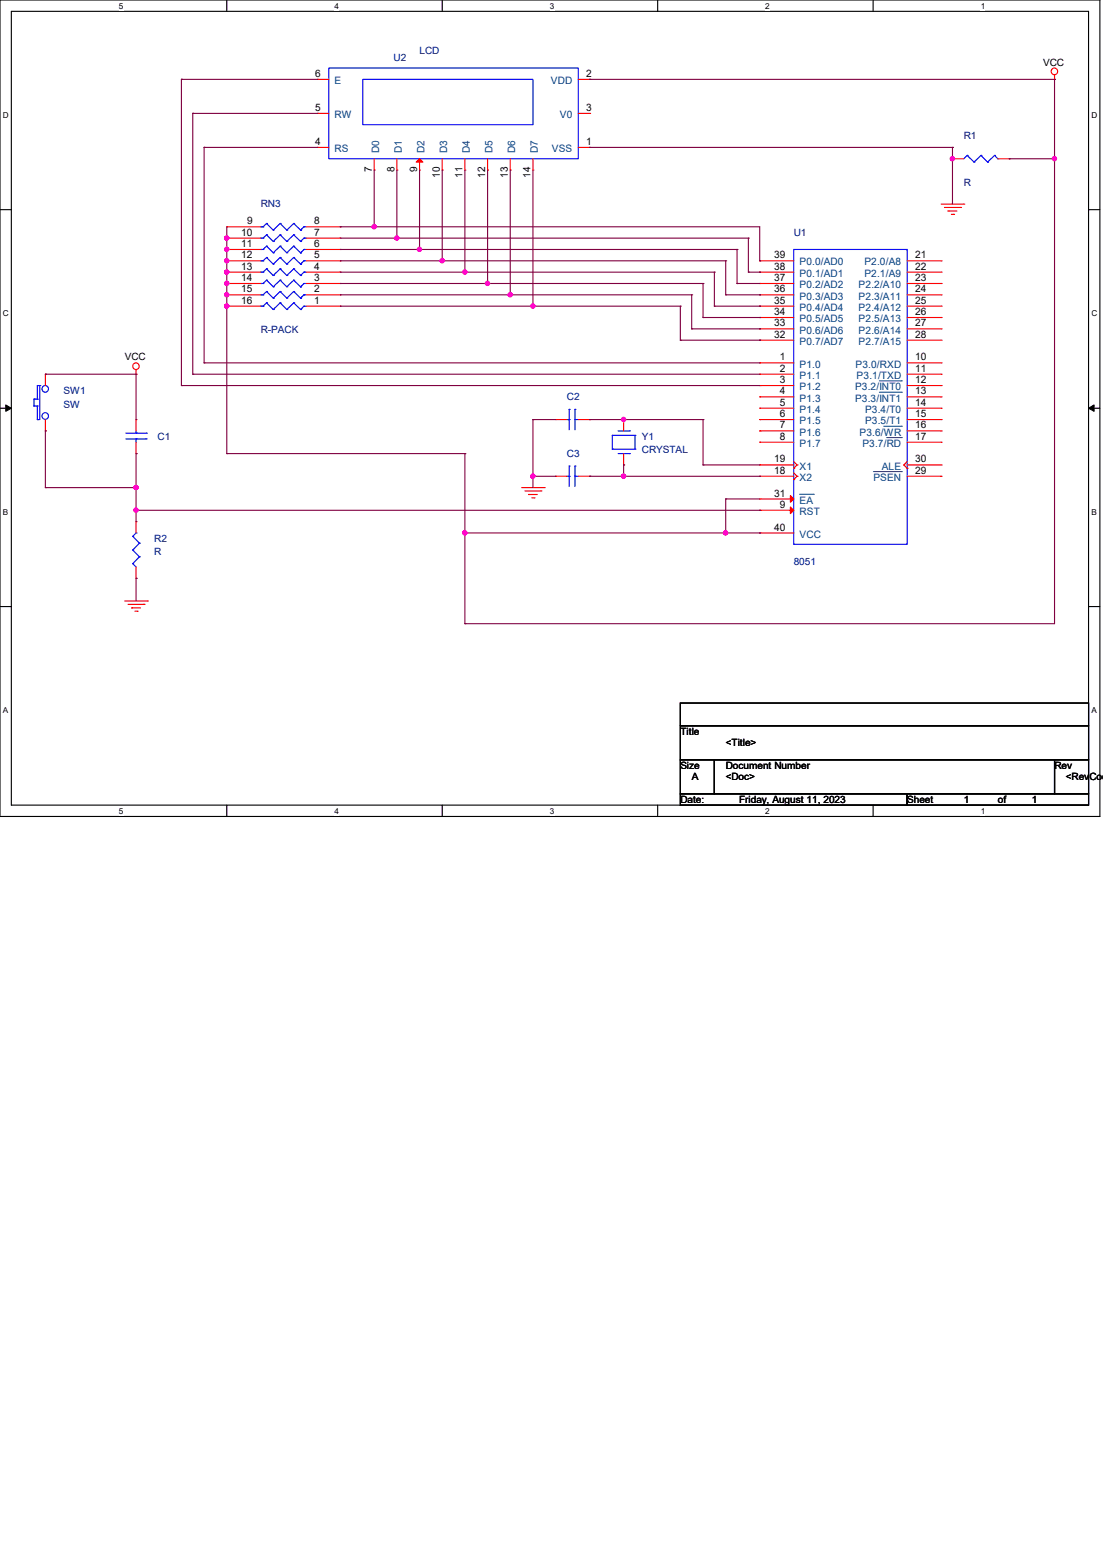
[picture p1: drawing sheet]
<svg xmlns="http://www.w3.org/2000/svg" width="210mm" height="297mm" viewBox="0 0 210 297" stroke-linecap="round" stroke-linejoin="round" font-family="sans-serif">
<path d="M0 0h209.4v155.4h-209.4zM2.2 2.2h205.1v151.1h-205.1z" fill="none" stroke="#000" stroke-width=".21"/>
<g fill="#fff">
<path d="M22.6 .3h.9v1.7h-.9z"/>
<path d="M22.6 153.5h.9v1.8h-.9z"/>
</g>
<path d="M43.2 0v2.2M43.2 153.3v2.1" fill="none" stroke="#000" stroke-width=".21"/>
<g fill="#fff">
<path d="M63.7 .3h.8v1.7h-.8z"/>
<path d="M63.7 153.5h.8v1.8h-.8z"/>
</g>
<path d="M84.2 0v2.2M84.2 153.3v2.1" fill="none" stroke="#000" stroke-width=".21"/>
<g fill="#fff">
<path d="M104.7 .3h.8v1.7h-.8z"/>
<path d="M104.7 153.5h.8v1.8h-.8z"/>
</g>
<path d="M125.2 0v2.2M125.2 153.3v2.1" fill="none" stroke="#000" stroke-width=".21"/>
<g fill="#fff">
<path d="M145.7 .3h.9v1.7h-.9z"/>
<path d="M145.7 153.5h.9v1.8h-.9z"/>
</g>
<path d="M166.2 0v2.2M166.2 153.3v2.1" fill="none" stroke="#000" stroke-width=".21"/>
<g fill="#fff">
<path d="M186.7 .3h.9v1.7h-.9z"/>
<path d="M186.7 153.5h.9v1.8h-.9z"/>
<path d="M.6 21h1.1v1.8h-1.1z"/>
<path d="M207.8 21h1.1v1.8h-1.1z"/>
<path d="M.6 58.8h1.1v1.7h-1.1z"/>
<path d="M207.8 58.8h1.1v1.7h-1.1z"/>
</g>
<path d="M0 39.9h2.2M207.3 39.9h2.1" fill="none" stroke="#000" stroke-width=".21"/>
<g fill="#fff">
<path d="M.6 96.6h1v1.7h-1z"/>
<path d="M207.8 96.6h1v1.7h-1z"/>
</g>
<path d="M0 77.7h2.2M207.3 77.7h2.1" fill="none" stroke="#000" stroke-width=".21"/>
<path d="M1.1 77.1l1.1 .6-1.1 .6zM207.3 77.7l1-.6v1.2z" fill="#000" stroke="#000" stroke-width=".19"/>
<g fill="#fff">
<path d="M.6 134.4h.9v1.7h-.9z"/>
<path d="M207.8 134.4h1v1.7h-1z"/>
</g>
<path d="M0 115.5h2.2M207.3 115.5h2.1M129.5 133.9h77.8v4.3h-77.8zM129.5 138.2h77.8v6.5h-77.8zM129.5 144.7h6.5v6.4h-6.5zM129.5 151.1h43.2v2.2h-43.2zM136 144.7h64.8v6.4h-64.8zM172.7 151.1h34.6v2.2h-34.6zM200.8 144.7h6.5v6.4h-6.5z" fill="none" stroke="#000" stroke-width=".21"/>
<g fill="none" stroke="#f00" stroke-width=".21">
<path d="M60.5 15.1h.1M60.5 15.1h2.1M110.1 15.1h2.2M112.3 15.1h.1M200.8 15.1h.1M200.8 14.3v.8M60.5 21.6h.1M60.5 28.1h.1M60.5 21.6h2.1M60.5 28.1h2.1M71.2 32.4h.1M71.2 30.2v2.2"/>
<path d="M75.6 32.4h.1M75.6 30.2v2.2M79.9 32.4h.1M79.9 30.2v2.2M84.2 32.4h.1M84.2 30.2v2.2M88.5 32.4h.1M88.5 30.2v2.2M92.8 32.4h.1M92.8 30.2v2.2M97.2 32.4h.1M97.2 30.2v2.2"/>
<path d="M101.5 32.4h.1M101.5 30.2v2.2M110.1 21.6h2.2M110.1 28.1h2.2M112.3 21.6h.1M112.3 28.1h.1M179.2 38.9h4.3M179.8 39.5h3.1M181.4 30.2h.1M181.4 30.2h2.1M182.9 39.5h.1M183.5 38.9h.1"/>
<path d="M190 30.2h2.2M192.2 30.2h.1M43.2 58.3h.1M43.2 56.1h.1M43.2 54h.1M43.2 51.8h.1M43.2 49.7h.1M43.2 47.5h.1M43.2 45.3h.1M43.2 43.2h.1M43.2 58.3h6.5M43.2 56.1h6.5"/>
<path d="M43.2 54h6.5M43.2 51.8h6.5M43.2 49.7h6.5M43.2 47.5h6.5M43.2 45.3h6.5M43.2 43.2h6.5M58.3 58.3h6.5M58.3 56.1h6.5M58.3 54h6.5M58.3 51.8h6.5M58.3 49.7h6.5M58.3 47.5h6.5"/>
<path d="M58.3 45.3h6.5M58.3 43.2h6.5M64.8 58.3h.1M64.8 56.1h.1M64.8 54h.1M64.8 51.8h.1M64.8 49.7h.1M64.8 47.5h.1M64.8 45.3h.1M64.8 43.2h.1M144.7 49.7h.1M144.7 51.8h.1"/>
<path d="M144.7 54h.1M144.7 56.1h.1M144.7 58.3h.1M144.7 58.3h6.4M144.7 56.1h6.4M144.7 54h6.4M144.7 51.8h6.4M144.7 49.7h6.4M172.7 58.3h6.5M172.7 56.1h6.5M172.7 54h6.5M172.7 51.8h6.5"/>
<path d="M172.7 49.7h6.5M179.2 49.7h.1M179.2 51.8h.1M179.2 54h.1M179.2 56.1h.1M179.2 58.3h.1M180.5 40.2h.1M180.5 40.2h1.7M181.1 40.8h.5M181.6 40.8h.1M8.6 71.2h.1M8.6 71.2v2.2"/>
<path d="M8.6 79.9v2.1M25.9 71.2h.1M25.9 79.9h.1M25.9 70.4v.8M25.9 79.9v2.1M105.8 79.9h.1M105.8 79.9h2.1M110.1 79.9h2.2M112.3 79.9h.1M118.7 79.9h.1M118.7 79.9v2.1M144.7 60.5h.1"/>
<path d="M144.7 62.6h.1M144.7 64.8h.1M144.7 69.1h.1M144.7 71.2h.1M144.7 73.4h.1M144.7 75.6h.1M144.7 77.7h.1M144.7 79.9h.1M144.7 79.9h6.4M144.7 60.5h6.4M144.7 62.6h6.4M144.7 64.8h6.4"/>
<path d="M144.7 69.1h6.4M144.7 71.2h6.4M144.7 73.4h6.4M144.7 75.6h6.4M144.7 77.7h6.4M172.7 79.9h6.5M172.7 60.5h6.5M172.7 62.6h6.5M172.7 64.8h6.5M172.7 69.1h6.5M172.7 71.2h6.5M172.7 73.4h6.5"/>
<path d="M172.7 75.6h6.5M172.7 77.7h6.5M179.2 60.5h.1M179.2 62.6h.1M179.2 64.8h.1M179.2 69.1h.1M179.2 71.2h.1M179.2 73.4h.1M179.2 75.6h.1M179.2 77.7h.1M179.2 79.9h.1M8.6 82h.1"/>
<path d="M25.9 99.3h.1M25.9 86.4h.1M25.9 84.2v2.2M25.9 99.3v2.2M99.3 92.8h4.3M99.9 93.5h3.1M100.6 94.1h.1M100.6 94.1h1.7M101.3 94.8h.4M101.7 94.8h.1M103 93.5h.1M103.6 92.8h.1"/>
<path d="M105.8 90.7h.1M105.8 90.7h2.1M110.1 90.7h2.2M112.3 90.7h.1M118.7 88.5h.1M118.7 86.4v2.1M144.7 95h.1M144.7 88.5h.1M144.7 90.7h.1M144.7 97.2h.1M144.7 82h.1M144.7 84.2h.1"/>
<path d="M144.7 90.7h6.4M144.7 88.5h6.4M144.7 95h6.4M144.7 97.2h6.4M144.7 82h6.4M144.7 84.2h6.4M151.1 89.2h.1M151.1 91.3h.1M151.1 87.9l.7 .6M151.1 90l.7 .7M151.8 88.5h.1M151.8 90.7h.1"/>
<path d="M151.8 88.5l-.7 .7M151.8 90.7l-.7 .6M172.1 88.5h.1M172.1 88.5l.6 .7M172.7 89.2h.1M172.7 90.7h6.5M172.7 87.9l-.6 .6M172.7 88.5h6.5M172.7 82h6.5M172.7 84.2h6.5M179.2 90.7h.1M179.2 88.5h.1"/>
<path d="M179.2 82h.1M179.2 84.2h.1M23.7 114.4h4.4M24.4 115.1h3M25.1 115.7h.1M25.1 115.7h1.7M25.7 116.4h.4M25.9 110.1h.1M25.9 107.9v2.2M26.1 116.4h.1M27.4 115.1h.1M28.1 114.4h.1"/>
<path d="M144.7 101.5h.1M144.7 101.5h6.4"/>
<circle cx="200.8" cy="13.6" r=".62"/>
<circle cx="25.9" cy="69.7" r=".62"/>
</g>
<g fill="none" stroke="#00f" stroke-width=".21">
<path d="M62.6 13h47.5v17.2h-47.5zM69.1 15.1h32.4v8.6h-32.4zM184.1 29.6h.1M184.1 29.6l-.6 .6M184.1 29.6l1.4 1.3M185.5 30.9h.1M186.8 29.6h.1M186.8 29.6l-1.3 1.3M186.8 29.6l1.2 1.3M188 30.9h.1M189.4 29.6h.1M189.4 29.6l-1.4 1.3"/>
<path d="M189.4 29.6l.6 .6M190 30.2h.1M49.7 58.3h.1M49.7 56.1h.1M49.7 54h.1M49.7 51.8h.1M49.7 49.7h.1M49.7 47.5h.1M49.7 45.3h.1M49.7 43.2h.1M49.7 58.3h.4M49.7 56.1h.4"/>
<path d="M49.7 54h.4M49.7 51.8h.4M49.7 49.7h.4M49.7 47.5h.4M49.7 45.3h.4M49.7 43.2h.4M50.1 58.3h.1M50.1 56.1h.1M50.1 54h.1M50.1 51.8h.1M50.1 49.7h.1M50.1 47.5h.1"/>
<path d="M50.1 45.3h.1M50.1 43.2h.1M50.8 57.7h.1M50.8 55.5h.1M50.8 53.3h.1M50.8 51.2h.1M50.8 49h.1M50.8 46.9h.1M50.8 44.7h.1M50.8 42.5h.1M50.8 57.7l1.2 1.2M50.8 57.7l-.7 .6"/>
<path d="M50.8 55.5l1.2 1.3M50.8 55.5l-.7 .6M50.8 53.3l1.2 1.3M50.8 53.3l-.7 .7M50.8 51.2l1.2 1.3M50.8 51.2l-.7 .6M50.8 49l1.2 1.3M50.8 49l-.7 .7M50.8 46.9l1.2 1.2M50.8 46.9l-.7 .6M50.8 44.7l1.2 1.3M50.8 44.7l-.7 .6"/>
<path d="M50.8 42.5l1.2 1.3M50.8 42.5l-.7 .7M52 58.9h.1M52 56.8h.1M52 54.6h.1M52 52.5h.1M52 50.3h.1M52 48.1h.1M52 46h.1M52 43.8h.1M53.3 57.7h.1M53.3 55.5h.1"/>
<path d="M53.3 53.3h.1M53.3 51.2h.1M53.3 49h.1M53.3 46.9h.1M53.3 44.7h.1M53.3 42.5h.1M53.3 57.7l1.3 1.2M53.3 57.7l-1.3 1.2M53.3 55.5l1.3 1.3M53.3 55.5l-1.3 1.3M53.3 53.3l1.3 1.3M53.3 53.3l-1.3 1.3"/>
<path d="M53.3 51.2l1.3 1.3M53.3 51.2l-1.3 1.3M53.3 49l1.3 1.3M53.3 49l-1.3 1.3M53.3 46.9l1.3 1.2M53.3 46.9l-1.3 1.2M53.3 44.7l1.3 1.3M53.3 44.7l-1.3 1.3M53.3 42.5l1.3 1.3M53.3 42.5l-1.3 1.3M54.6 58.9h.1M54.6 56.8h.1"/>
<path d="M54.6 54.6h.1M54.6 52.5h.1M54.6 50.3h.1M54.6 48.1h.1M54.6 46h.1M54.6 43.8h.1M55.9 57.7h.1M55.9 55.5h.1M55.9 53.3h.1M55.9 51.2h.1M55.9 49h.1M55.9 46.9h.1"/>
<path d="M55.9 44.7h.1M55.9 42.5h.1M55.9 57.7l1.3 1.2M55.9 57.7l-1.3 1.2M55.9 55.5l1.3 1.3M55.9 55.5l-1.3 1.3M55.9 53.3l1.3 1.3M55.9 53.3l-1.3 1.3M55.9 51.2l1.3 1.3M55.9 51.2l-1.3 1.3M55.9 49l1.3 1.3M55.9 49l-1.3 1.3"/>
<path d="M55.9 46.9l1.3 1.2M55.9 46.9l-1.3 1.2M55.9 44.7l1.3 1.3M55.9 44.7l-1.3 1.3M55.9 42.5l1.3 1.3M55.9 42.5l-1.3 1.3M57.2 58.9h.1M57.2 56.8h.1M57.2 54.6h.1M57.2 52.5h.1M57.2 50.3h.1M57.2 48.1h.1"/>
<path d="M57.2 46h.1M57.2 43.8h.1M57.9 58.3h.1M57.9 56.1h.1M57.9 54h.1M57.9 51.8h.1M57.9 49.7h.1M57.9 47.5h.1M57.9 45.3h.1M57.9 43.2h.1M57.9 58.3l-.7 .6M57.9 56.1l-.7 .7"/>
<path d="M57.9 54l-.7 .6M57.9 51.8l-.7 .7M57.9 49.7l-.7 .6M57.9 47.5l-.7 .6M57.9 45.3l-.7 .7M57.9 43.2l-.7 .6M57.9 58.3h.4M57.9 56.1h.4M57.9 54h.4M57.9 51.8h.4M57.9 49.7h.4M57.9 47.5h.4"/>
<path d="M57.9 45.3h.4M57.9 43.2h.4M151.1 47.5h21.6v56.1h-21.6zM6.5 76h.1M6.5 77.3h.1M6.5 76h.6M6.5 76v1.3M6.5 77.3h.6M7.1 73.4h.1M7.1 76h.1M7.1 77.3h.1M7.1 79.9h.1"/>
<path d="M7.1 73.4h.5M7.1 73.4v2.6M7.1 77.3v2.6M7.6 73.4h.1M7.6 73.4v6.5h-.5M107.9 79.9h.5M108.4 79.9h.1M108.4 77.9h.1M108.4 77.9v3.9M109.5 77.9h.1M109.5 79.9h.1M109.5 79.9h.6"/>
<path d="M109.5 77.9v3.9M24 83.6h3.9M24 82.5h3.9M25.9 82.5h.1M25.9 83.6h.1M25.9 82v.5M25.9 83.6v.6M27.9 83.6h.1M27.9 82.5h.1M107.9 90.7h.5M108.4 90.7h.1M108.4 88.7h.1"/>
<path d="M108.4 88.7v3.9M109.5 88.7h.1M109.5 90.7h.1M109.5 88.7v3.9M109.5 90.7h.6M116.6 82.9h.1M116.6 85.5h.1M116.6 85.5h4.3M116.6 82.9h4.3M116.6 82.9v2.6M117.7 86.4h2.1M117.7 82h2.1"/>
<path d="M119.8 86.4h.1M119.8 82h.1M120.9 85.5h.1M120.9 82.9h.1M120.9 82.9v2.6M25.3 107.3h.1M25.3 104.7h.1M25.3 102.1h.1M25.3 107.3l.6 .6M25.3 104.7l1.2 1.3M25.3 102.1l1.2 1.3M25.9 101.5h.1"/>
<path d="M25.9 101.5l-.6 .6M26.5 106h.1M26.5 103.4h.1M26.5 106l-1.2 1.3M26.5 103.4l-1.2 1.3"/>
<circle cx="8.6" cy="79.2" r=".62"/>
<circle cx="8.6" cy="74" r=".62"/>
</g>
<g fill="#f00" stroke="#f00" stroke-width=".21">
<path d="M79.2 30.9l.7-.7 .6 .7z"/>
<path d="M150.5 94.4l.6 .6-.6 .6z"/>
<path d="M150.5 96.5l.6 .7-.6 .6z"/>
</g>
<path d="M167.4 72.5h4.2M167.4 74.7h4.2M171.6 72.5h.1M171.6 74.7h.1M152.2 94.1h2.7M154.9 94.1h.1M166.3 89.8h5.3M168.3 81.2h3.3M168.8 83.3h2.8M171.6 89.8h.1M171.6 81.2h.1M171.6 83.3h.1" fill="none" stroke="#004080" stroke-width=".19"/>
<g fill="none" stroke="#800040" stroke-width=".21">
<path d="M34.5 15.1h.1M34.5 15.1h26M34.5 15.1v58.3M112.3 15.1h.1M112.3 15.1h88.5M200.8 15.1h.1M200.8 15.1v103.6h-112.3M36.7 21.6h.1M36.7 21.6h23.8M36.7 21.6v49.6M38.9 28.1h.1M38.9 28.1h21.6"/>
<path d="M38.9 28.1v41M71.2 32.4v10.8M75.6 32.4v12.9M79.9 32.4v15.1M84.2 32.4v17.3M88.5 32.4v19.4M92.8 32.4v21.6M97.2 32.4v23.7M101.5 32.4v25.9M112.3 28.1h69.1M181.4 30.2h.1M181.4 28.1h.1"/>
<path d="M181.4 28.1v10.8M192.2 30.2h.1M192.2 30.2h8.6M200.8 30.2h.1M43.2 45.3h.1M43.2 47.5h.1M43.2 49.7h.1M43.2 51.8h.1M43.2 54h.1M43.2 56.1h.1M43.2 58.3h.1M43.2 43.2v43.2"/>
<path d="M64.8 43.2h.1M64.8 43.2h79.9v6.5M64.8 45.3h77.7M64.8 51.8h71.2M64.8 47.5h75.5M64.8 54h69.1M64.8 49.7h73.4M64.8 56.1h66.9M64.8 58.3h64.7M71.2 43.2h.1M75.6 45.3h.1M79.9 47.5h.1"/>
<path d="M84.2 49.7h.1M88.5 51.8h.1M92.8 54h.1M97.2 56.1h.1M101.5 58.3h.1M129.5 58.3h.1M129.5 58.3v6.5M131.7 56.1h.1M131.7 56.1v6.5M133.9 54h.1M133.9 54v6.5M136 58.3h.1"/>
<path d="M136 51.8h.1M136 51.8v6.5M136 58.3h8.7M138.2 56.1h.1M138.2 49.7h.1M138.2 49.7v6.4M138.2 56.1h6.5M140.3 54h.1M140.3 47.5h.1M140.3 47.5v6.5M140.3 54h4.4M142.5 51.8h.1"/>
<path d="M142.5 45.3h.1M142.5 45.3v6.5M142.5 51.8h2.2M144.7 49.7h.1M144.7 51.8h.1M144.7 56.1h.1M144.7 58.3h.1M8.6 71.2h.1M8.6 71.2h17.3M25.9 71.2h.1M25.9 71.2v8.7M34.5 73.4h.1"/>
<path d="M34.5 73.4h110.2M36.7 71.2h.1M36.7 71.2h108M38.9 69.1h.1M38.9 69.1h105.8M101.5 79.9h.1M101.5 79.9v12.9M101.5 79.9h4.3M112.3 79.9h.1M112.3 79.9h21.6M118.7 79.9h.1M129.5 64.8h.1"/>
<path d="M129.5 64.8h15.2M131.7 62.6h.1M131.7 62.6h13M133.9 60.5h.1M133.9 79.9h.1M133.9 79.9v8.6M133.9 60.5h10.8M144.7 60.5h.1M144.7 62.6h.1M144.7 64.8h.1M8.6 82h.1M8.6 92.8h.1"/>
<path d="M8.6 82v10.8M8.6 92.8h17.3M25.9 86.4h.1M25.9 92.8h.1M25.9 97.2h.1M25.9 86.4v12.9M25.9 97.2h118.8M43.2 86.4h.1M43.2 86.4h45.3M88.5 86.4h.1M88.5 86.4v32.3M101.5 90.7h.1"/>
<path d="M101.5 90.7h4.3M112.3 90.7h.1M112.3 90.7h32.4M118.7 88.5h.1M118.7 88.5v2.2M133.9 88.5h.1M133.9 88.5h10.8M138.2 95h.1M138.2 95v6.5M138.2 95h6.5M144.7 90.7h.1M144.7 97.2h.1"/>
<path d="M25.9 110.1h.1M25.9 110.1v4.3M88.5 101.5h.1M88.5 118.7h.1M88.5 101.5h56.2M138.2 101.5h.1M144.7 101.5h.1"/>
</g>
<g fill="#f0f" stroke="#f0f" stroke-width=".21">
<circle cx="200.8" cy="30.2" r=".4"/>
<circle cx="25.9" cy="92.8" r=".4"/>
<circle cx="181.3" cy="30.2" r=".4"/>
<circle cx="71.2" cy="43.2" r=".4"/>
<circle cx="75.5" cy="45.3" r=".4"/>
<circle cx="79.9" cy="47.5" r=".4"/>
<circle cx="84.2" cy="49.6" r=".4"/>
<circle cx="88.5" cy="51.8" r=".4"/>
<circle cx="92.8" cy="54" r=".4"/>
<circle cx="97.1" cy="56.1" r=".4"/>
<circle cx="101.5" cy="58.3" r=".4"/>
<circle cx="43.2" cy="45.3" r=".4"/>
<circle cx="43.2" cy="47.5" r=".4"/>
<circle cx="43.2" cy="49.6" r=".4"/>
<circle cx="43.2" cy="51.8" r=".4"/>
<circle cx="43.2" cy="54" r=".4"/>
<circle cx="43.2" cy="56.1" r=".4"/>
<circle cx="43.2" cy="58.3" r=".4"/>
<circle cx="88.5" cy="101.5" r=".4"/>
<circle cx="138.2" cy="101.5" r=".4"/>
<circle cx="118.7" cy="79.9" r=".4"/>
<circle cx="101.5" cy="90.7" r=".4"/>
<circle cx="118.7" cy="90.7" r=".4"/>
<circle cx="25.9" cy="97.1" r=".4"/>
</g>
<g font-size="1.9" fill="#000080">
<text x="74.9" y="11.6">U2</text>
<text x="79.9" y="10.3">LCD</text>
<text x="183.5" y="26.5">R1</text>
<text x="183.5" y="35.4">R</text>
<text x="49.7" y="39.5">RN3</text>
<text x="151.1" y="44.9">U1</text>
<text x="49.7" y="63.5">R-PACK</text>
<text x="12.1" y="75.1">SW1</text>
<text x="12.1" y="77.7">SW</text>
<text x="108" y="76.2">C2</text>
<text x="30" y="83.7">C1</text>
<text x="122.2" y="83.7">Y1</text>
<text x="108" y="87">C3</text>
<text x="122.2" y="86.3">CRYSTAL</text>
<text x="29.4" y="103.2">R2</text>
<text x="29.4" y="105.8">R</text>
<text x="151.1" y="107.5">8051</text>
</g>
<g font-size="1.9">
<text x="60" y="14.6">6</text>
<text x="111.6" y="14.6">2</text>
<text x="198.6" y="12.5">VCC</text>
<text x="60" y="21.1">5</text>
<text x="111.6" y="21.1">3</text>
<text x="60" y="27.6">4</text>
<text x="111.6" y="27.6">1</text>
<text x="70.8" y="32.8" transform="rotate(-90 70.8 32.8)">7</text>
<text x="75.1" y="32.8" transform="rotate(-90 75.1 32.8)">8</text>
<text x="79.4" y="32.8" transform="rotate(-90 79.4 32.8)">9</text>
<text x="83.7" y="33.9" transform="rotate(-90 83.7 33.9)">10</text>
<text x="88.1" y="33.9" transform="rotate(-90 88.1 33.9)">11</text>
<text x="92.4" y="33.9" transform="rotate(-90 92.4 33.9)">12</text>
<text x="96.7" y="33.9" transform="rotate(-90 96.7 33.9)">13</text>
<text x="101" y="33.9" transform="rotate(-90 101 33.9)">14</text>
<text x="45.9" y="47">11</text>
<text x="45.9" y="44.9">10</text>
<text x="47" y="42.7">9</text>
<text x="59.8" y="47">6</text>
<text x="59.8" y="44.9">7</text>
<text x="59.8" y="42.7">8</text>
<text x="45.9" y="53.5">14</text>
<text x="45.9" y="51.4">13</text>
<text x="45.9" y="49.2">12</text>
<text x="59.8" y="53.5">3</text>
<text x="59.8" y="51.4">4</text>
<text x="59.8" y="49.2">5</text>
<text x="147.4" y="49.2">39</text>
<text x="147.4" y="51.4">38</text>
<text x="147.4" y="53.5">37</text>
<text x="174.2" y="49.2">21</text>
<text x="174.2" y="51.4">22</text>
<text x="174.2" y="53.5">23</text>
<text x="45.9" y="57.8">16</text>
<text x="45.9" y="55.7">15</text>
<text x="59.8" y="57.8">1</text>
<text x="59.8" y="55.7">2</text>
<text x="147.4" y="55.7">36</text>
<text x="147.4" y="57.8">35</text>
<text x="147.4" y="60">34</text>
<text x="174.2" y="55.7">24</text>
<text x="174.2" y="57.8">25</text>
<text x="174.2" y="60">26</text>
<text x="147.4" y="62.1">33</text>
<text x="147.4" y="64.3">32</text>
<text x="174.2" y="62.1">27</text>
<text x="174.2" y="64.3">28</text>
<text x="23.7" y="68.6">VCC</text>
<text x="148.5" y="68.6">1</text>
<text x="148.5" y="70.8">2</text>
<text x="174.2" y="68.6">10</text>
<text x="174.2" y="70.8">11</text>
<text x="148.5" y="72.9">3</text>
<text x="148.5" y="75.1">4</text>
<text x="148.5" y="77.3">5</text>
<text x="174.2" y="72.9">12</text>
<text x="174.2" y="75.1">13</text>
<text x="174.2" y="77.3">14</text>
<text x="148.5" y="79.4">6</text>
<text x="148.5" y="81.6">7</text>
<text x="148.5" y="83.7">8</text>
<text x="174.2" y="79.4">15</text>
<text x="174.2" y="81.6">16</text>
<text x="174.2" y="83.7">17</text>
<text x="147.4" y="88.1">19</text>
<text x="174.2" y="88.1">30</text>
<text x="147.4" y="94.5">31</text>
<text x="147.4" y="90.2">18</text>
<text x="174.2" y="90.2">29</text>
<text x="147.4" y="101">40</text>
<text x="148.5" y="96.7">9</text>
<text x="129.5" y="139.9">Title</text>
<text x="138.2" y="142">&lt;Title&gt;</text>
<text x="129.5" y="146.3">Size</text>
<text x="131.7" y="148.5">A</text>
<text x="138.2" y="146.3">Document Number</text>
<text x="138.2" y="148.5">&lt;Doc&gt;</text>
<text x="200.8" y="146.3">Rev</text>
<text x="202.9" y="148.5">&lt;RevCode</text>
<text x="129.5" y="152.8">Date:</text>
<text x="140.8" y="152.8">Friday, August 11, 2023</text>
<text x="172.7" y="152.8">Sheet</text>
<text x="183.5" y="152.8">1</text>
<text x="190" y="152.8">of</text>
<text x="196.5" y="152.8">1</text>
</g>
<g font-size="1.9" fill="#004080">
<text x="63.7" y="16">E</text>
<text x="104.9" y="16">VDD</text>
<text x="63.7" y="22.5">RW</text>
<text x="106.6" y="22.5">V0</text>
<text x="63.7" y="29">RS</text>
<text x="72.2" y="29.1" transform="rotate(-90 72.2 29.1)">D0</text>
<text x="76.5" y="29.1" transform="rotate(-90 76.5 29.1)">D1</text>
<text x="80.8" y="29.1" transform="rotate(-90 80.8 29.1)">D2</text>
<text x="85.1" y="29.1" transform="rotate(-90 85.1 29.1)">D3</text>
<text x="89.4" y="29.1" transform="rotate(-90 89.4 29.1)">D4</text>
<text x="93.8" y="29.1" transform="rotate(-90 93.8 29.1)">D5</text>
<text x="98.1" y="29.1" transform="rotate(-90 98.1 29.1)">D6</text>
<text x="102.4" y="29.1" transform="rotate(-90 102.4 29.1)">D7</text>
<text x="105.1" y="29">VSS</text>
<text x="152.2" y="50.5">P0.0/AD0</text>
<text x="152.2" y="52.7">P0.1/AD1</text>
<text x="164.6" y="50.5">P2.0/A8</text>
<text x="164.6" y="52.7">P2.1/A9</text>
<text x="152.2" y="54.9">P0.2/AD2</text>
<text x="152.2" y="57">P0.3/AD3</text>
<text x="152.2" y="59.2">P0.4/AD4</text>
<text x="163.5" y="54.9">P2.2/A10</text>
<text x="163.5" y="57">P2.3/A11</text>
<text x="163.5" y="59.2">P2.4/A12</text>
<text x="152.2" y="61.3">P0.5/AD5</text>
<text x="152.2" y="63.5">P0.6/AD6</text>
<text x="152.2" y="65.7">P0.7/AD7</text>
<text x="163.5" y="61.3">P2.5/A13</text>
<text x="163.5" y="63.5">P2.6/A14</text>
<text x="163.5" y="65.7">P2.7/A15</text>
<text x="152.2" y="70">P1.0</text>
<text x="162.9" y="70">P3.0/RXD</text>
<text x="152.2" y="72.1">P1.1</text>
<text x="152.2" y="74.3">P1.2</text>
<text x="152.2" y="76.5">P1.3</text>
<text x="162.8" y="74.3">P3.2/INT0</text>
<text x="162.8" y="76.5">P3.3/INT1</text>
<text x="163.1" y="72.1">P3.1/TXD</text>
<text x="152.2" y="78.6">P1.4</text>
<text x="152.2" y="80.8">P1.5</text>
<text x="152.2" y="82.9">P1.6</text>
<text x="163.7" y="82.9">P3.6/WR</text>
<text x="164.7" y="78.6">P3.4/T0</text>
<text x="164.7" y="80.8">P3.5/T1</text>
<text x="152.2" y="89.4">X1</text>
<text x="152.2" y="85.1">P1.7</text>
<text x="164.2" y="85.1">P3.7/RD</text>
<text x="167.9" y="89.4">ALE</text>
<text x="152.2" y="95.9">EA</text>
<text x="152.2" y="91.6">X2</text>
<text x="166.3" y="91.6">PSEN</text>
<text x="152.2" y="98">RST</text>
<text x="152.2" y="102.4">VCC</text>
</g>
<g font-size="1.6">
<text x="22.6" y="1.7">5</text>
<text x="63.7" y="1.7">4</text>
<text x="104.7" y="1.7">3</text>
<text x="145.7" y="1.7">2</text>
<text x="186.7" y="1.7">1</text>
<text x=".6" y="22.4">D</text>
<text x="207.8" y="22.4">D</text>
<text x=".6" y="60.2">C</text>
<text x="207.8" y="60.2">C</text>
<text x=".6" y="98">B</text>
<text x="207.8" y="98">B</text>
<text x=".6" y="135.8">A</text>
<text x="207.8" y="135.8">A</text>
<text x="22.6" y="154.9">5</text>
<text x="63.7" y="154.9">4</text>
<text x="104.7" y="154.9">3</text>
<text x="145.7" y="154.9">2</text>
<text x="186.7" y="154.9">1</text>
</g>
</svg>
